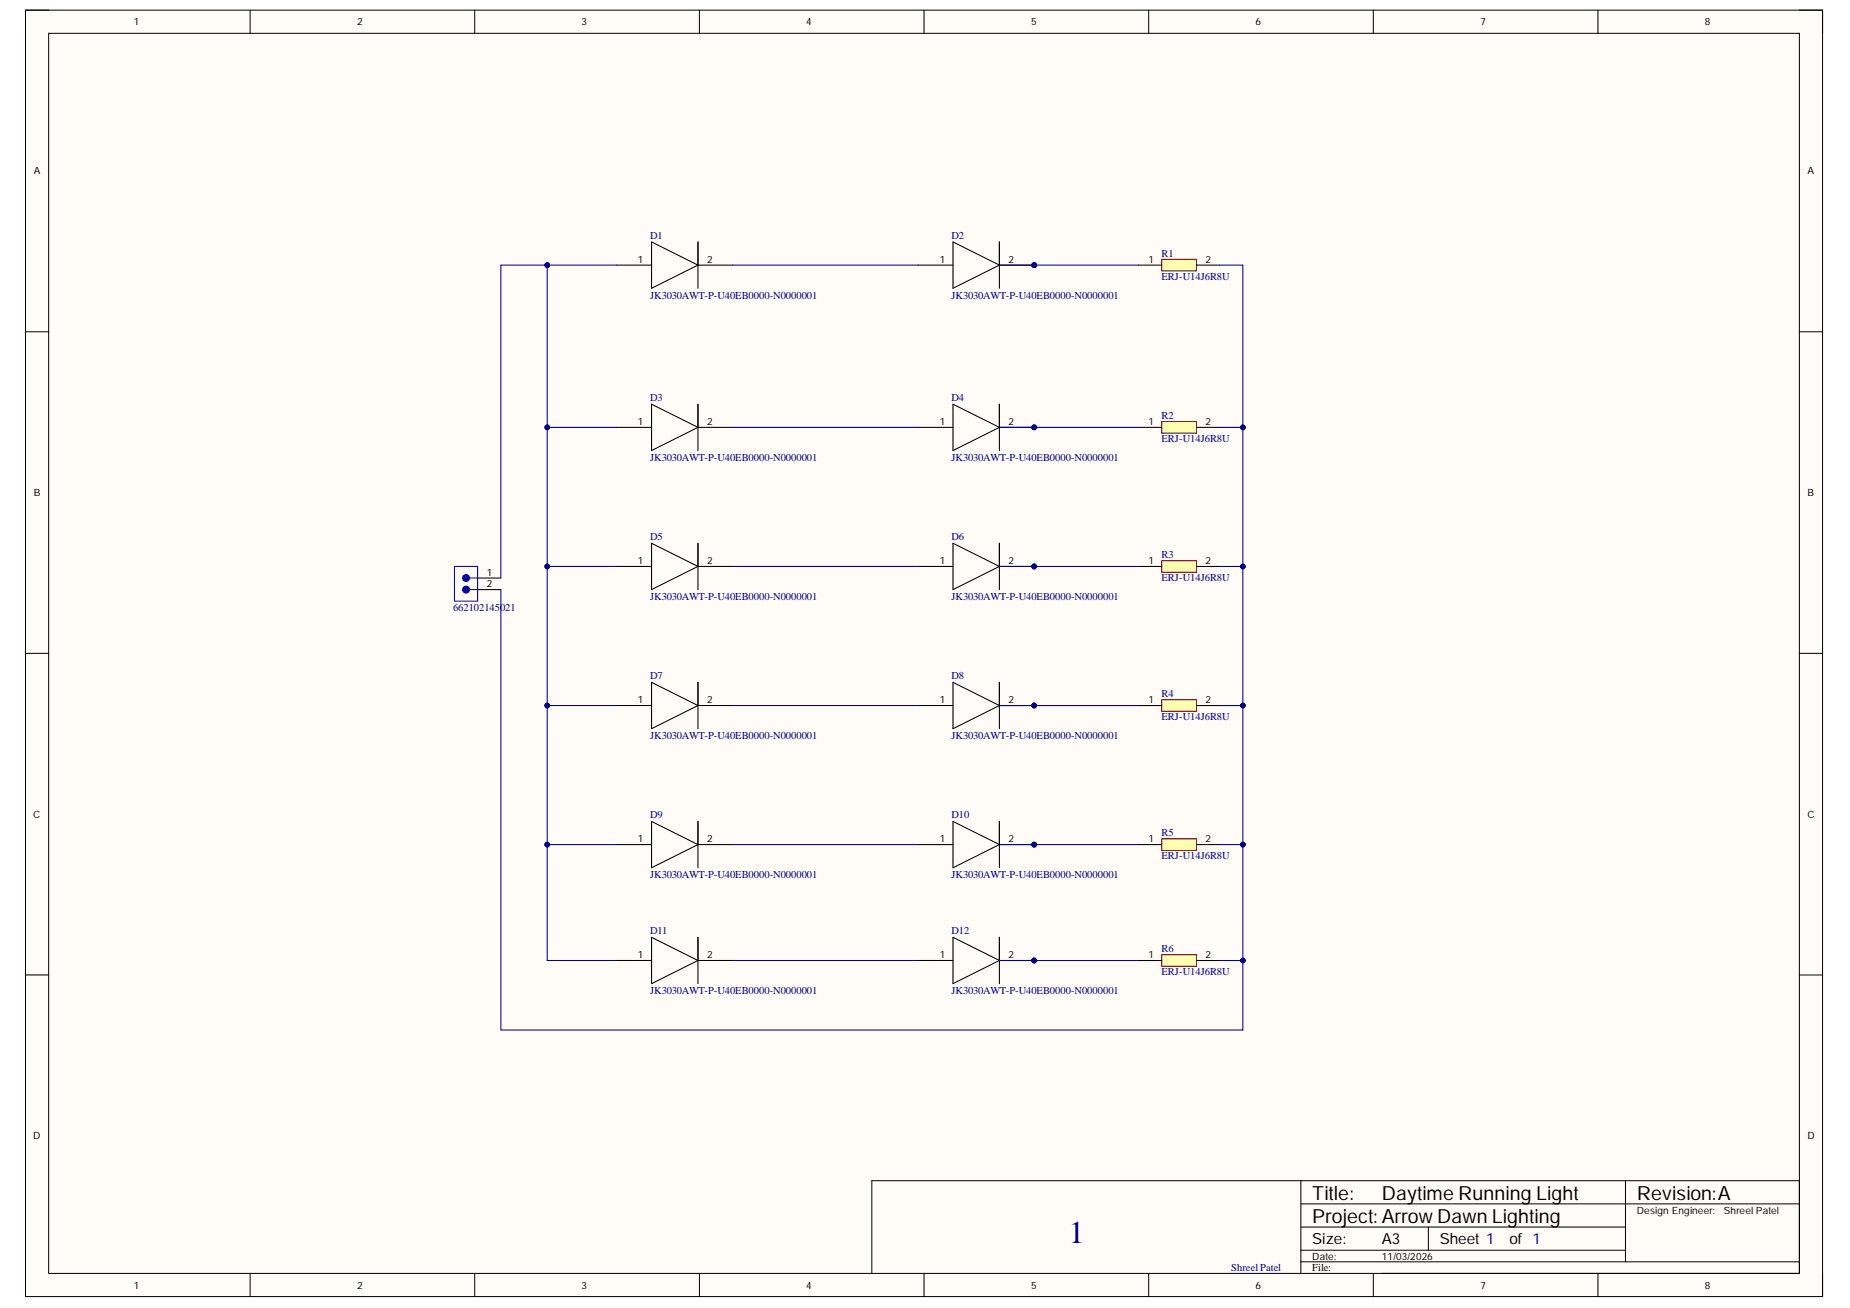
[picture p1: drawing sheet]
<svg xmlns="http://www.w3.org/2000/svg" width="297mm" height="210mm" viewBox="0 0 297 210" stroke-linecap="round" stroke-linejoin="round" font-family="sans-serif">
<path d="M4.1 1.6h288.5v206.5h-288.5z" fill-rule="evenodd" fill="#fffcf8"/>
<path d="M4.1 1.6h288.5v206.5h-288.5z" fill="none" stroke="#000" stroke-width=".16"/>
<path d="M7.8 5.3h281.1v199.1h-281.1z" fill-rule="evenodd" fill="#fffcf8"/>
<g fill="none" stroke="#000" stroke-width=".16">
<path d="M4.1 1.6h3.7M7.8 5.3h281.1v199.1h-281.1zM40.2 1.6v3.7M76.2 1.6v3.7M112.3 1.6v3.7M148.4 1.6v3.7M184.4 1.6v3.7M220.5 1.6v3.7M256.6 1.6v3.7M288.9 1.6h3.7v3.7M4.1 53.2h3.7M288.9 53.2h3.7"/>
<path d="M4.1 104.8h3.7M288.9 104.8h3.7M4.1 156.5h3.7M288.9 156.5h3.7M208.9 189.5v14.9M208.9 193.2h80M208.9 196.9h52.1M229.3 196.9v3.7M261 189.5v13M40.2 204.4v3.7M76.2 204.4v3.7M112.3 204.4v3.7"/>
<path d="M140 204.4v-14.9h148.9v14.9h-67M148.4 204.4v3.7M184.4 204.4v3.7M208.9 202.5h80M208.9 200.6h52.1M220.5 204.4v3.7M256.6 204.4v3.7M292.6 204.4v3.7"/>
</g>
<path d="M186.5 67.7h5.6v1.8h-5.6z" fill-rule="evenodd" fill="#ffffb0"/>
<path d="M186.5 67.7h5.6v1.8h-5.6z" fill="none" stroke="#800000" stroke-width=".17"/>
<path d="M182.8 68.6h3.7M192.1 68.6h3.7" fill="none" stroke="#000" stroke-width=".17"/>
<path d="M186.5 90h5.6v1.8h-5.6z" fill-rule="evenodd" fill="#ffffb0"/>
<path d="M186.5 90h5.6v1.8h-5.6z" fill="none" stroke="#800000" stroke-width=".17"/>
<path d="M182.8 90.9h3.7M192.1 90.9h3.7" fill="none" stroke="#000" stroke-width=".17"/>
<path d="M186.5 112.3h5.6v1.9h-5.6z" fill-rule="evenodd" fill="#ffffb0"/>
<path d="M186.5 112.3h5.6v1.9h-5.6z" fill="none" stroke="#800000" stroke-width=".17"/>
<path d="M182.8 113.2h3.7M192.1 113.2h3.7" fill="none" stroke="#000" stroke-width=".17"/>
<path d="M186.5 134.6h5.6v1.9h-5.6z" fill-rule="evenodd" fill="#ffffb0"/>
<path d="M186.5 134.6h5.6v1.9h-5.6z" fill="none" stroke="#800000" stroke-width=".17"/>
<path d="M182.8 135.5h3.7M192.1 135.5h3.7" fill="none" stroke="#000" stroke-width=".17"/>
<path d="M186.5 153.2h5.6v1.9h-5.6z" fill-rule="evenodd" fill="#ffffb0"/>
<path d="M186.5 153.2h5.6v1.9h-5.6z" fill="none" stroke="#800000" stroke-width=".17"/>
<path d="M104.6 38.8l7.5 3.7-7.5 3.8zM112.1 38.8v7.5M99 42.5h5.6M112.1 42.5h5.5M182.8 154.1h3.7M192.1 154.1h3.7" fill="none" stroke="#000" stroke-width=".17"/>
<circle cx="166" cy="42.5" r=".37" fill="#000080"/>
<circle cx="166" cy="42.5" r=".37" fill="none" stroke="#000080" stroke-width=".16"/>
<path d="M153 38.8l7.5 3.7-7.5 3.8zM160.5 38.8v7.5M147.4 42.5h5.6M160.5 42.5h5.5" fill="none" stroke="#000" stroke-width=".17"/>
<circle cx="166" cy="42.5" r=".37" fill="#000080"/>
<circle cx="166" cy="42.5" r=".37" fill="none" stroke="#000080" stroke-width=".16"/>
<path d="M99 68.6h5.6M104.6 64.9l7.5 3.7-7.5 3.7zM112.1 64.9v7.4M112.1 68.6h5.5" fill="none" stroke="#000" stroke-width=".17"/>
<circle cx="166" cy="68.6" r=".37" fill="#000080"/>
<circle cx="166" cy="68.6" r=".37" fill="none" stroke="#000080" stroke-width=".16"/>
<path d="M147.4 68.6h5.6M153 64.9l7.5 3.7-7.5 3.7zM160.5 64.9v7.4M160.5 68.6h5.5" fill="none" stroke="#000" stroke-width=".17"/>
<circle cx="166" cy="68.6" r=".37" fill="#000080"/>
<circle cx="166" cy="68.6" r=".37" fill="none" stroke="#000080" stroke-width=".16"/>
<path d="M99 90.9h5.6M104.6 87.2l7.5 3.7-7.5 3.7zM112.1 87.2v7.4M112.1 90.9h5.5" fill="none" stroke="#000" stroke-width=".17"/>
<circle cx="166" cy="90.9" r=".37" fill="#000080"/>
<circle cx="166" cy="90.9" r=".37" fill="none" stroke="#000080" stroke-width=".16"/>
<path d="M147.4 90.9h5.6M153 87.2l7.5 3.7-7.5 3.7zM160.5 87.2v7.4M160.5 90.9h5.5" fill="none" stroke="#000" stroke-width=".17"/>
<circle cx="166" cy="90.9" r=".37" fill="#000080"/>
<circle cx="166" cy="90.9" r=".37" fill="none" stroke="#000080" stroke-width=".16"/>
<path d="M99 113.2h5.6M104.6 109.5l7.5 3.7-7.5 3.7zM112.1 109.5v7.4M112.1 113.2h5.5" fill="none" stroke="#000" stroke-width=".17"/>
<circle cx="166" cy="113.2" r=".37" fill="#000080"/>
<circle cx="166" cy="113.2" r=".37" fill="none" stroke="#000080" stroke-width=".16"/>
<path d="M147.4 113.2h5.6M153 109.5l7.5 3.7-7.5 3.7zM160.5 109.5v7.4M160.5 113.2h5.5" fill="none" stroke="#000" stroke-width=".17"/>
<circle cx="166" cy="113.2" r=".37" fill="#000080"/>
<circle cx="166" cy="113.2" r=".37" fill="none" stroke="#000080" stroke-width=".16"/>
<path d="M99 135.5h5.6M104.6 131.8l7.5 3.7-7.5 3.8zM112.1 131.8v7.5M112.1 135.5h5.5" fill="none" stroke="#000" stroke-width=".17"/>
<circle cx="166" cy="135.5" r=".37" fill="#000080"/>
<circle cx="166" cy="135.5" r=".37" fill="none" stroke="#000080" stroke-width=".16"/>
<path d="M147.4 135.5h5.6M153 131.8l7.5 3.7-7.5 3.8zM160.5 131.8v7.5M160.5 135.5h5.5" fill="none" stroke="#000" stroke-width=".17"/>
<circle cx="166" cy="135.5" r=".37" fill="#000080"/>
<circle cx="166" cy="135.5" r=".37" fill="none" stroke="#000080" stroke-width=".16"/>
<path d="M99 154.1h5.6M104.6 150.4l7.5 3.7-7.5 3.8zM112.1 150.4v7.5M112.1 154.1h5.5" fill="none" stroke="#000" stroke-width=".17"/>
<circle cx="166" cy="154.1" r=".37" fill="#000080"/>
<circle cx="166" cy="154.1" r=".37" fill="none" stroke="#000080" stroke-width=".16"/>
<path d="M147.4 154.1h5.6M153 150.4l7.5 3.7-7.5 3.8zM160.5 150.4v7.5M160.5 154.1h5.5" fill="none" stroke="#000" stroke-width=".17"/>
<circle cx="166" cy="154.1" r=".37" fill="#000080"/>
<circle cx="166" cy="154.1" r=".37" fill="none" stroke="#000080" stroke-width=".16"/>
<path d="M186.5 41.6h5.6v1.9h-5.6z" fill-rule="evenodd" fill="#ffffb0"/>
<path d="M186.5 41.6h5.6v1.9h-5.6z" fill="none" stroke="#800000" stroke-width=".17"/>
<path d="M182.8 42.5h3.7M192.1 42.5h3.7M76.7 94.6h3.7M76.7 92.8h3.7" fill="none" stroke="#000" stroke-width=".17"/>
<path d="M75.4 94.6h1.3" fill="none" stroke="#00f" stroke-width=".17"/>
<circle cx="74.8" cy="94.6" r=".56" fill="#00f"/>
<g fill="none" stroke="#00f" stroke-width=".17">
<path d="M73 90.9h3.7v5.6h-3.7zM75.4 92.8h1.3"/>
<circle cx="74.8" cy="94.6" r=".56"/>
</g>
<circle cx="74.8" cy="92.8" r=".56" fill="#00f"/>
<circle cx="74.8" cy="92.8" r=".56" fill="none" stroke="#00f" stroke-width=".17"/>
<path d="M117.6 42.5h29.8M160.5 42.5h22.3M117.6 68.6h29.8M117.6 90.9h29.8M117.6 135.5h29.8M117.6 154.1h29.8" fill="none" stroke="#000080" stroke-width=".17"/>
<circle cx="166" cy="42.5" r=".37" fill="#000080"/>
<circle cx="166" cy="42.5" r=".37" fill="none" stroke="#000080" stroke-width=".16"/>
<path d="M160.5 68.6h22.3" fill="none" stroke="#000080" stroke-width=".17"/>
<circle cx="166" cy="68.6" r=".37" fill="#000080"/>
<circle cx="166" cy="68.6" r=".37" fill="none" stroke="#000080" stroke-width=".16"/>
<path d="M160.5 90.9h22.3" fill="none" stroke="#000080" stroke-width=".17"/>
<circle cx="166" cy="90.9" r=".37" fill="#000080"/>
<circle cx="166" cy="90.9" r=".37" fill="none" stroke="#000080" stroke-width=".16"/>
<path d="M160.5 113.2h22.3" fill="none" stroke="#000080" stroke-width=".17"/>
<circle cx="166" cy="113.2" r=".37" fill="#000080"/>
<circle cx="166" cy="113.2" r=".37" fill="none" stroke="#000080" stroke-width=".16"/>
<path d="M160.5 135.5h22.3" fill="none" stroke="#000080" stroke-width=".17"/>
<circle cx="166" cy="135.5" r=".37" fill="#000080"/>
<circle cx="166" cy="135.5" r=".37" fill="none" stroke="#000080" stroke-width=".16"/>
<path d="M160.5 154.1h22.3" fill="none" stroke="#000080" stroke-width=".17"/>
<circle cx="166" cy="154.1" r=".37" fill="#000080"/>
<circle cx="166" cy="154.1" r=".37" fill="none" stroke="#000080" stroke-width=".16"/>
<path d="M87.9 42.5h11.1" fill="none" stroke="#000080" stroke-width=".17"/>
<circle cx="87.9" cy="42.5" r=".37" fill="#000080"/>
<circle cx="87.9" cy="42.5" r=".37" fill="none" stroke="#000080" stroke-width=".16"/>
<path d="M87.9 68.6h11.1" fill="none" stroke="#000080" stroke-width=".17"/>
<circle cx="87.9" cy="68.6" r=".37" fill="#000080"/>
<circle cx="87.9" cy="68.6" r=".37" fill="none" stroke="#000080" stroke-width=".16"/>
<path d="M87.9 90.9h11.1" fill="none" stroke="#000080" stroke-width=".17"/>
<circle cx="87.9" cy="90.9" r=".37" fill="#000080"/>
<circle cx="87.9" cy="90.9" r=".37" fill="none" stroke="#000080" stroke-width=".16"/>
<path d="M87.9 135.5h11.1" fill="none" stroke="#000080" stroke-width=".17"/>
<circle cx="87.9" cy="135.5" r=".37" fill="#000080"/>
<circle cx="87.9" cy="135.5" r=".37" fill="none" stroke="#000080" stroke-width=".16"/>
<path d="M80.4 92.8v-50.3h7.5v111.6h11.1" fill="none" stroke="#000080" stroke-width=".17"/>
<circle cx="87.9" cy="135.5" r=".37" fill="#000080"/>
<circle cx="87.9" cy="135.5" r=".37" fill="none" stroke="#000080" stroke-width=".16"/>
<circle cx="87.9" cy="113.2" r=".37" fill="#000080"/>
<circle cx="87.9" cy="113.2" r=".37" fill="none" stroke="#000080" stroke-width=".16"/>
<circle cx="87.9" cy="90.9" r=".37" fill="#000080"/>
<circle cx="87.9" cy="90.9" r=".37" fill="none" stroke="#000080" stroke-width=".16"/>
<circle cx="87.9" cy="68.6" r=".37" fill="#000080"/>
<circle cx="87.9" cy="68.6" r=".37" fill="none" stroke="#000080" stroke-width=".16"/>
<circle cx="87.9" cy="42.5" r=".37" fill="#000080"/>
<circle cx="87.9" cy="42.5" r=".37" fill="none" stroke="#000080" stroke-width=".16"/>
<path d="M195.8 68.6h3.8" fill="none" stroke="#000080" stroke-width=".17"/>
<circle cx="199.6" cy="68.6" r=".37" fill="#000080"/>
<circle cx="199.6" cy="68.6" r=".37" fill="none" stroke="#000080" stroke-width=".16"/>
<path d="M195.8 90.9h3.8" fill="none" stroke="#000080" stroke-width=".17"/>
<circle cx="199.6" cy="90.9" r=".37" fill="#000080"/>
<circle cx="199.6" cy="90.9" r=".37" fill="none" stroke="#000080" stroke-width=".16"/>
<path d="M195.8 113.2h3.8" fill="none" stroke="#000080" stroke-width=".17"/>
<circle cx="199.6" cy="113.2" r=".38" fill="#000080"/>
<circle cx="199.6" cy="113.2" r=".38" fill="none" stroke="#000080" stroke-width=".16"/>
<path d="M195.8 135.5h3.8" fill="none" stroke="#000080" stroke-width=".17"/>
<circle cx="199.6" cy="135.5" r=".37" fill="#000080"/>
<circle cx="199.6" cy="135.5" r=".37" fill="none" stroke="#000080" stroke-width=".16"/>
<path d="M195.8 154.1h3.8" fill="none" stroke="#000080" stroke-width=".17"/>
<circle cx="199.6" cy="154.1" r=".37" fill="#000080"/>
<circle cx="199.6" cy="154.1" r=".37" fill="none" stroke="#000080" stroke-width=".16"/>
<path d="M195.8 42.5h3.8v122.8h-119.2v-70.7" fill="none" stroke="#000080" stroke-width=".17"/>
<circle cx="199.6" cy="68.6" r=".37" fill="#000080"/>
<circle cx="199.6" cy="68.6" r=".37" fill="none" stroke="#000080" stroke-width=".16"/>
<circle cx="199.6" cy="90.9" r=".37" fill="#000080"/>
<circle cx="199.6" cy="90.9" r=".37" fill="none" stroke="#000080" stroke-width=".16"/>
<circle cx="199.6" cy="113.2" r=".38" fill="#000080"/>
<circle cx="199.6" cy="113.2" r=".38" fill="none" stroke="#000080" stroke-width=".16"/>
<circle cx="199.6" cy="135.5" r=".37" fill="#000080"/>
<circle cx="199.6" cy="135.5" r=".37" fill="none" stroke="#000080" stroke-width=".16"/>
<circle cx="199.6" cy="154.1" r=".37" fill="#000080"/>
<circle cx="199.6" cy="154.1" r=".37" fill="none" stroke="#000080" stroke-width=".16"/>
<path d="M87.9 113.2h11.1" fill="none" stroke="#000080" stroke-width=".17"/>
<circle cx="87.9" cy="113.2" r=".37" fill="#000080"/>
<circle cx="87.9" cy="113.2" r=".37" fill="none" stroke="#000080" stroke-width=".16"/>
<path d="M117.6 113.2h29.8" fill="none" stroke="#000080" stroke-width=".17"/>
<text font-size="5.1" fill="#000080" x="171.6" y="199.5">1</text>
<g font-size="3.1">
<text x="210.7" y="192.5">Title:</text>
<text x="210.7" y="196.2">Project: ArrowDawn Lighting</text>
<text x="221.9" y="192.5">Daytime Running Light</text>
<text x="262.8" y="192.5">Revision:A</text>
</g>
<g font-size="2.5">
<text x="210.7" y="199.6">Size:</text>
<text x="221.9" y="199.6">A3</text>
<text x="231.2" y="199.6">Sheet 1</text>
<text x="242.3" y="199.6">of 1</text>
</g>
<g font-size="1.7" fill="#000080">
<text x="104.4" y="38.3">D1</text>
<text x="152.8" y="38.3">D2</text>
<text x="186.5" y="41.2">R1</text>
<text x="104.4" y="47.9">JK3030AWT-P-U40EB0000-N0000001</text>
<text x="152.8" y="47.9">JK3030AWT-P-U40EB0000-N0000001</text>
<text x="186.5" y="45">ERJ-U14J6R8U</text>
<text x="104.4" y="64.3">D3</text>
<text x="152.8" y="64.3">D4</text>
<text x="186.5" y="67.3">R2</text>
<text x="186.5" y="71">ERJ-U14J6R8U</text>
<text x="104.4" y="73.9">JK3030AWT-P-U40EB0000-N0000001</text>
<text x="152.8" y="73.9">JK3030AWT-P-U40EB0000-N0000001</text>
<text x="104.4" y="86.6">D5</text>
<text x="152.8" y="86.6">D6</text>
<text x="186.5" y="89.6">R3</text>
<text x="186.5" y="93.3">ERJ-U14J6R8U</text>
<text x="72.7" y="98.1">662102145021</text>
<text x="104.4" y="96.3">JK3030AWT-P-U40EB0000-N0000001</text>
<text x="152.8" y="96.3">JK3030AWT-P-U40EB0000-N0000001</text>
<text x="104.4" y="108.9">D7</text>
<text x="152.8" y="108.9">D8</text>
<text x="186.5" y="111.9">R4</text>
<text x="104.4" y="118.6">JK3030AWT-P-U40EB0000-N0000001</text>
<text x="152.8" y="118.6">JK3030AWT-P-U40EB0000-N0000001</text>
<text x="186.5" y="115.6">ERJ-U14J6R8U</text>
<text x="104.4" y="131.2">D9</text>
<text x="152.8" y="131.2">D10</text>
<text x="186.5" y="134.2">R5</text>
<text x="186.5" y="137.9">ERJ-U14J6R8U</text>
<text x="104.4" y="140.9">JK3030AWT-P-U40EB0000-N0000001</text>
<text x="152.8" y="140.9">JK3030AWT-P-U40EB0000-N0000001</text>
<text x="104.4" y="149.8">D11</text>
<text x="152.8" y="149.8">D12</text>
<text x="186.5" y="152.8">R6</text>
<text x="104.4" y="159.5">JK3030AWT-P-U40EB0000-N0000001</text>
<text x="152.8" y="159.5">JK3030AWT-P-U40EB0000-N0000001</text>
<text x="186.5" y="156.5">ERJ-U14J6R8U</text>
<text x="197.7" y="203.9">ShreelPatel</text>
</g>
<text font-size="1.7" x="210.7" y="203.9">File:</text>
<g font-size="1.6">
<text x="21.5" y="4.1">1</text>
<text x="57.4" y="4.1">2</text>
<text x="93.4" y="4.1">3</text>
<text x="129.4" y="4.1">4</text>
<text x="165.5" y="4.1">5</text>
<text x="201.6" y="4.1">6</text>
<text x="237.7" y="4.1">7</text>
<text x="273.7" y="4.1">8</text>
<text x="5.4" y="28">A</text>
<text x="290.2" y="28">A</text>
<text x="102.4" y="42.2">1</text>
<text x="113.5" y="42.2">2</text>
<text x="150.9" y="42.2">1</text>
<text x="161.9" y="42.2">2</text>
<text x="184.4" y="42.2">1</text>
<text x="193.5" y="42.2">2</text>
<text x="102.4" y="68.2">1</text>
<text x="113.5" y="68.2">2</text>
<text x="150.9" y="68.2">1</text>
<text x="161.9" y="68.2">2</text>
<text x="184.4" y="68.2">1</text>
<text x="193.5" y="68.2">2</text>
<text x="5.4" y="79.6">B</text>
<text x="290.2" y="79.6">B</text>
<text x="78.2" y="94.2">2</text>
<text x="78.2" y="92.4">1</text>
<text x="102.4" y="90.5">1</text>
<text x="113.5" y="90.5">2</text>
<text x="150.9" y="90.5">1</text>
<text x="161.9" y="90.5">2</text>
<text x="184.4" y="90.5">1</text>
<text x="193.5" y="90.5">2</text>
<text x="102.4" y="112.8">1</text>
<text x="113.5" y="112.8">2</text>
<text x="150.9" y="112.8">1</text>
<text x="161.9" y="112.8">2</text>
<text x="184.4" y="112.8">1</text>
<text x="193.5" y="112.8">2</text>
<text x="5.3" y="131.2">C</text>
<text x="290.2" y="131.2">C</text>
<text x="102.4" y="135.1">1</text>
<text x="113.5" y="135.1">2</text>
<text x="150.9" y="135.1">1</text>
<text x="161.9" y="135.1">2</text>
<text x="184.4" y="135.1">1</text>
<text x="193.5" y="135.1">2</text>
<text x="102.4" y="153.7">1</text>
<text x="113.5" y="153.7">2</text>
<text x="150.9" y="153.7">1</text>
<text x="161.9" y="153.7">2</text>
<text x="184.4" y="153.7">1</text>
<text x="193.5" y="153.7">2</text>
<text x="5.3" y="182.8">D</text>
<text x="290.2" y="182.8">D</text>
<text x="262.8" y="194.9">Design Engineer:</text>
<text x="276.8" y="194.9">Shreel Patel</text>
<text x="210.7" y="202.2">Date:</text>
<text x="221.9" y="202.2">11/03/2026</text>
<text x="21.5" y="206.8">1</text>
<text x="57.4" y="206.8">2</text>
<text x="93.4" y="206.8">3</text>
<text x="129.4" y="206.8">4</text>
<text x="165.5" y="206.8">5</text>
<text x="201.6" y="206.8">6</text>
<text x="237.7" y="206.8">7</text>
<text x="273.7" y="206.8">8</text>
</g>
</svg>
